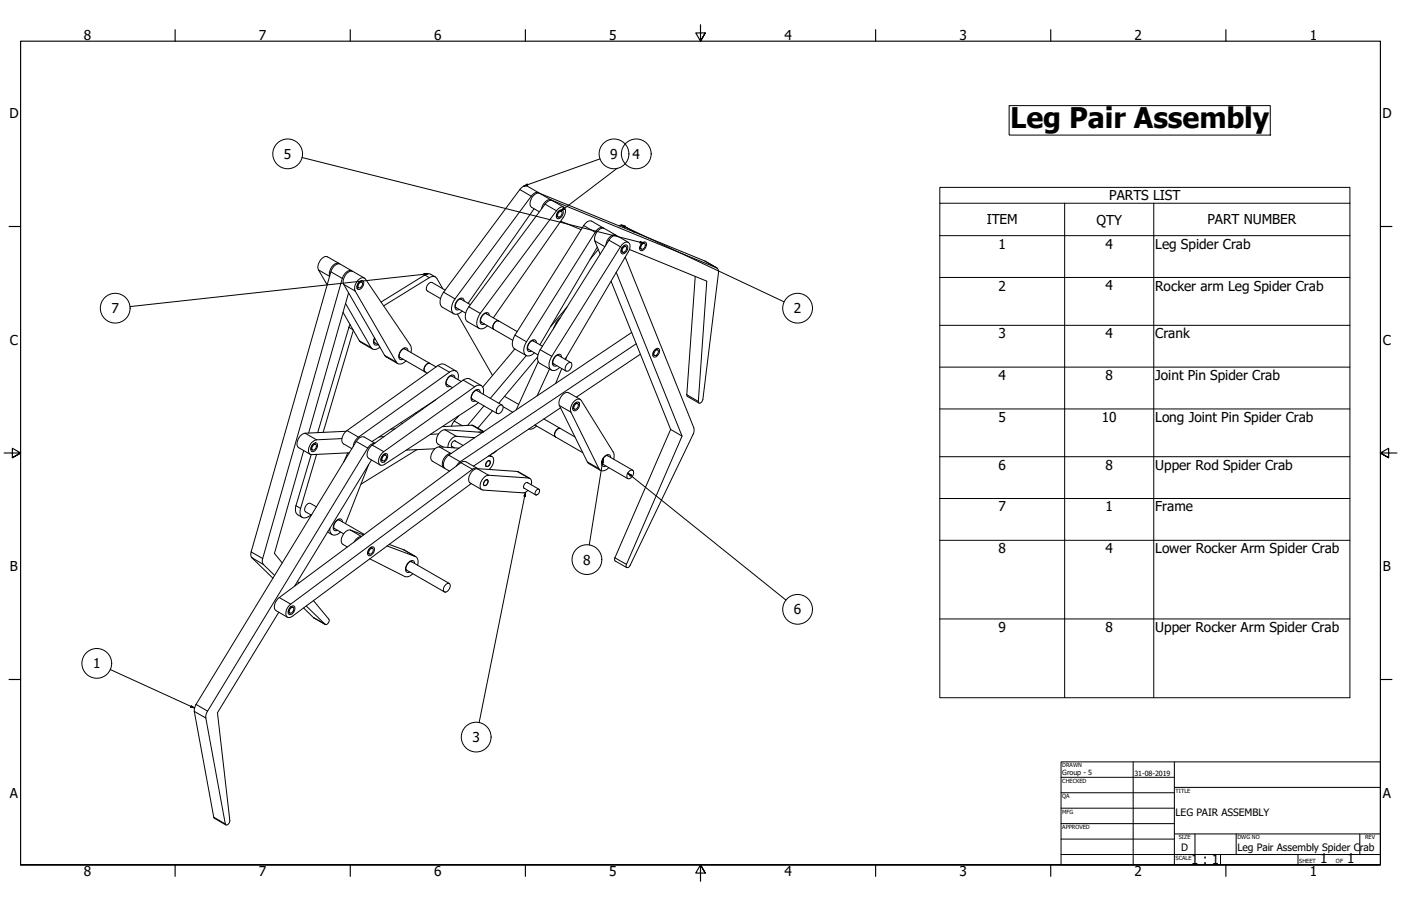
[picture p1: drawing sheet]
<svg xmlns="http://www.w3.org/2000/svg" width="864mm" height="559mm" viewBox="0 0 864 559" stroke-linecap="round" stroke-linejoin="round" font-family="sans-serif">
<!-- layer: Visible (ANSI) -->
<g fill="none" stroke="#000" stroke-width=".62">
<path d="M320 117l2-2h2l8 4M320 117l-47 63a7 7 0 0 0 0 9l7 5M320 117l7 4M332 119a4 4 0 0 0-5 2M327 121l-47 63a7 7 0 0 0 0 10 4 4 0 0 0 5-2M329 129l-40 58M332 131l-4-3a6 6 0 0 1 5-9l102 42 7 4M334 129a6 6 0 0 1 6-6l102 42M336 126l1-1a3 3 0 0 1 3-1l8 4M336 126l-47 63a7 7 0 0 0-1 9l7 5M336 126l7 4M343 130l1-1a2.7 2.7 0 0 1 4-1 2.7 2.7 0 0 1 0 4l-44 64"/>
<path d="M343 130l-47 63a7 7 0 0 0-1 10 4 4 0 0 0 5-2M343 133l1 1M345 131l1-1a1.9 1.9 0 0 1 0 3 1.9 1.9 0 0 1-2 1v-2zM345 130h1M345 130l-1 1-1 3M346 136l12 6M360 139l2-2 2-1 8 5M360 139l-43 68-1 3a5 5 0 0 0 1 5l7 4M360 139l7 4M382 139h2l7 4M367 143l-42 68-2 4a3 3 0 0 0 1 4 3 3 0 0 0 4 0l1-1M368 152l-35 61"/>
<path d="M369 154l-5 6M372 141a4 4 0 0 0-5 2M375 148l3-2 2-1 7 4M375 148l-42 68-2 4a4 4 0 0 0 2 4l7 4M375 148l7 4M380 145l-8-4a6 6 0 0 0-5 8l3 8M380 145a5 5 0 0 0-6 6M382 152l2-2a2.5 2.5 0 0 1 4 0 2.5 2.5 0 0 1 0 3l-40 69M382 152l-42 68-1 3a4 4 0 0 0 0 5 4 4 0 0 0 5 0l1-1M383 155l1 1M384 153l1-1a1.9 1.9 0 0 1 1 2 1.9 1.9 0 0 1-2 1l-1-1zM385 152h1"/>
<path d="M385 152l-2 1v2M385 159l43 106-1 3-39 81-1 1h-1v-2l34-79-40-101M388 154l48 19-6 75 1 1 2-1v-2l10-78v-2l-1-1M390 143h1M396 151l1-1a1.9 1.9 0 0 1 0 3 1.9 1.9 0 0 1-2 0zM397 150a2.1 2.1 0 0 0-2 1 2.1 2.1 0 0 0 0 3M196 166l6 10M196 166l7 4M209 162l-7-4a6 6 0 0 0-6 8M209 163a5 5 0 0 0-6 5v2M212 175l25 44 8 5M212 175l7 5"/>
<path d="M217 167l-7-4a5 5 0 0 0-6 5l-49 172v3v1M217 167a5 5 0 0 0-6 5l-49 172v3v1M219 180a7 7 0 0 1 5-9l1 1 28 41 1 2-1 2M219 180l26 44h2l3-1M220 177l1 1M221 175l2-1a1.9 1.9 0 0 1 0 2 1.9 1.9 0 0 1-2 1zM223 174a2.3 2.3 0 0 0-3 3M225 172l-8-5a6 6 0 0 0-5 8M268 171l-2-2h-3l-28 17M273 178l-4-6a3 3 0 0 0-4-1l-29 18M274 179l-8-5a3 3 0 0 0-3 5l9 5M377 173l36 92-34 79v2l7 4"/>
<path d="M429 170l-6 73 1 2 7 4M211 193l11 17 8 5M213 187l16 27a3 3 0 0 0 5 0M215 181l-25 86M281 190l6 3M282 194l22 38M290 188l-6-4a4 4 0 0 0-3 6M296 199l20 11M299 193l20 12M300 193l-2 1a4 4 0 0 0-1 5M307 198a4 4 0 0 0-3 5M345 196l-2 2-2 5"/>
<path d="M350 189l-11 12M216 200l-20 67M218 204l-19 63M231 211l2 2M231 209v2M249 215l16 9M249 215l-1 1-1 1-1 2v1M317 215l-19 24M324 219l-22 27M325 215l7 4M328 210l6 4M329 210a4 4 0 0 0-3 5"/>
<path d="M344 219l8 5M344 219a4 4 0 0 0-3 5M389 205l-112 76a6 6 0 0 0-3 8l3 2M389 205h.1M392 212l-108 73-3 2M395 219l-40 26M404 216h1a1.9 1.9 0 0 1 0 2 1.9 1.9 0 0 1-2 1zM405 216a2.1 2.1 0 0 0-2 1 2.1 2.1 0 0 0 0 2M246 220l16 9M262 229l1 1M265 224a3 3 0 0 0-3 5M265 224l4 2"/>
<path d="M275 237l4 2M278 232l6 3M278 232a4 4 0 0 0-3 5M281 229l-7-4a4 4 0 0 0-4 0l-56 41M282 234a3 3 0 0 0 0-5 3 3 0 0 0-5 1l-56 40-7-4M297 238l-7-4h-3l-58 41M331 220l-24 29M332 223l-14 30M339 228l-8 16M341 224l8 5M346 227l-3 9M349 220v2"/>
<path d="M350 224h2a3 3 0 0 1-3 5l-1-2zM260 252h1M269 247l-40 25M281 257h1M282 257h.1M283 257l-4 4-1 2M291 246l16 9M294 241l15 9M294 241l-2 1a3 3 0 0 0-1 4M295 248l-58 38a2.3 2.3 0 0 1-3 1 2.3 2.3 0 0 1-1-3l1-3 3-2M298 243v-1a3 3 0 0 0-1-4 3 3 0 0 0-4 1l-56 40-8-4M298 250l-10 12"/>
<path d="M304 253l-9 11M307 251a1.7 1.7 0 0 1 3-1 4 4 0 0 1-3 5l-1-2zM310 251l6 3M311 244l9 5M335 258l10 6M346 252l-54 36M355 249h1a1.9 1.9 0 0 1 0 2 1.9 1.9 0 0 1-2 1v-1zM356 249a2.3 2.3 0 0 0-3 3h1M358 246l-7-4a6 6 0 0 0-6 8l17 35 8 5M187 278l-18 63 5 6M193 275l1-1a2 2 0 0 1 1 2 2 2 0 0 1-3 1v-1zM195 274a2.1 2.1 0 0 0-3 1 2.1 2.1 0 0 0 1 3"/>
<path d="M211 271h-16a7 7 0 0 0-4 9h1l23-1M213 266l-25 1a6 6 0 0 0-4 9l7 4M214 266a6 6 0 0 0-2 8l5 3M214 279l-2 6M221 270l-2 2-1 3M229 275a6 6 0 0 0-2 8l7 4M237 269h-3M243 265h-2M247 261h1M257 277l-34 22M268 277l-17 1M270 268h-5"/>
<path d="M273 263l18-1 7 4M278 280a6 6 0 0 0-5 8l1 1M278 275l2 1M280 272l5 3M281 272a2.1 2.1 0 0 0-2 1 2.1 2.1 0 0 0 0 3M283 276h-12a7 7 0 0 0-5 8l8 5M293 270l-12-1a7 7 0 0 0-5 7M297 267l-23-2a6 6 0 0 0-4 9l3 2M298 266h.1M298 266l-3 1M306 278l-3 2M330 262l29 17"/>
<path d="M331 263l-2 1-3 1M345 264a3 3 0 0 0-3 5M345 264l9 5M413 265l7 4M192 280l-10 33a4 4 0 0 0 2 5l2 1M195 280l-10 35a3 3 0 0 0 1 4 3 3 0 0 0 4 0l2-1M227 287l-14 36M229 284l-47 78M235 284h1M237 281a1.9 1.9 0 0 1 1 2 1.9 1.9 0 0 1-2 1l-1-1zM237 280l1 1M237 280l-2 2v2"/>
<path d="M294 289l-7-4h-1h-2l-112 84a6 6 0 0 0-2 8l7 4M294 289h-1h-2l-112 84a6 6 0 0 0-2 7 2.5 2.5 0 0 0 3 0l110-82M298 299h.1M299 296h1a2 2 0 0 1 0 2 2 2 0 0 1-2 1v-1zM299 296h1a1.9 1.9 0 0 1 1 2 1.9 1.9 0 0 1-3 1v-1zM300 288h.1M300 296h.1M300 285l1-1a1.8 1.8 0 0 1 1 2 1.8 1.8 0 0 1-2 2l-1-1zM301 284a1.9 1.9 0 0 1 1 3 1.9 1.9 0 0 1-2 1l-1-2zM301 281a2.6 2.6 0 0 1 3 1 2.6 2.6 0 0 1 0 3l-3 5M302 284h.1M302 281l1 1"/>
<path d="M325 298l7 4M325 298a2.1 2.1 0 0 0-2 1 2.1 2.1 0 0 0 0 2M327 295l-8-4-25-2a6 6 0 0 0-4 9l7 4M327 299v-3l-1-1-25-2a7 7 0 0 0-5 9h2l24 2 3-2M371 286l16 9M374 281l16 9M374 281a4 4 0 0 0-3 5M378 283l1-2-1-2-20-32a3 3 0 0 0-5 1l-1 4v2l17 35a4 4 0 0 0 6-1M388 291l1-1a3 3 0 0 1 1 3 3 3 0 0 1-2 2h-1l-1-2zM195 313l-4-2a3 3 0 0 0-3 5l4 2M323 301l7 4M331 302h1a1.8 1.8 0 0 1 0 2 1.8 1.8 0 0 1-2 1z"/>
<path d="M202 328l3 2M203 326a3 3 0 0 0 2 4 3 3 0 0 0 4-1l1-1M206 326l6 3M209 321l16 9M209 321a4 4 0 0 0-3 5M223 331h-2l-3 3M224 330l-8-3a6 6 0 0 0-5 9l3 1M228 339l1-1a1.7 1.7 0 0 1 1 3 1.7 1.7 0 0 1-3 0zM230 338a2.3 2.3 0 0 0-3 3M239 337l18 7 1 2-1 3M240 336l9 3 7 4M155 344l13 13"/>
<path d="M155 344l7 4M162 348l7 7M183 359l1 1M227 341l1 1M228 345l21 11 3-1 2-1M250 352l24 13M253 346l24 14M254 346a4 4 0 0 0-3 6M172 378l-38 62 8 66-1 2-1 1-1-1-12-65M179 376l2-1a1.9 1.9 0 0 1 0 2 1.9 1.9 0 0 1-3 1zM181 375a2.1 2.1 0 0 0-3 1 2.1 2.1 0 0 0 1 2M187 375l6 6 8 4"/>
<path d="M193 370l10 12v1l-2 2h-1l-11-11M274 361l2-1a3 3 0 0 1 1 3 3 3 0 0 1-3 2l-1-1zM120 439l1-5 99-162 2-2h3l6 3-3 1-1 2-99 163-1 4M120 439l12 65 7 5M120 439l7 4"/>
</g>
<!-- layer: Visible Narrow (ANSI) -->
<g fill="none" stroke="#000" stroke-width=".62">
<path d="M333 119l7 4M343 134h1M344 130h1a1.3 1.3 0 0 1 2 0 1.3 1.3 0 0 1 0 1 3 3 0 0 1-1 3 3 3 0 0 1-3 0v-1zM345 130h1M367 149l6 3M383 155h.1M384 152a1.8 1.8 0 0 1 3-1 3 3 0 0 1-4 5v-2zM385 152h.1M396 150a1.8 1.8 0 0 1 2 0 3 3 0 0 1-3 4l-1-1zM204 168l7 4M220 177h1M221 174a1.6 1.6 0 0 1 3 0 4 4 0 0 1-3 4l-1-1z"/>
<path d="M222 174h1M262 170l3 1M435 161l7 4M273 180l7 4M281 190h.1M284 184v1M286 186a2 2 0 0 0-1-2 2 2 0 0 0-3 1l-1 2-1 2a1.7 1.7 0 0 0 1 2 1.7 1.7 0 0 0 2 0M289 189l7 4M297 199h.1M300 193v1M302 195a1.7 1.7 0 0 0-1-2 1.7 1.7 0 0 0-2 0 5 5 0 0 0-2 7h2M343 199h.1"/>
<path d="M215 202l3 1M222 210l7 4M231 211v1M231 208l-1 3a1.7 1.7 0 0 0 1 2 1.7 1.7 0 0 0 2 0M237 219l7 4M249 215h1M252 216a1.7 1.7 0 0 0-1-1 1.7 1.7 0 0 0-2 0 5 5 0 0 0-2 7h1M317 207l8 4M326 215v1M329 210h.1M331 211a2 2 0 0 0-2-2 2 2 0 0 0-2 2l-1 2-1 2a1.8 1.8 0 0 0 1 2 1.8 1.8 0 0 0 2 0M333 216l7 4"/>
<path d="M344 219h.1M389 205h.1M404 216l1-1a1.3 1.3 0 0 1 2 1 3 3 0 0 1-1 3 3 3 0 0 1-3 1l-1-2zM246 220l1 1M270 225l7 5M275 237h1M278 232h1M280 233a2 2 0 0 0-1-2 2 2 0 0 0-2 1l-2 3a2.2 2.2 0 0 0 2 4v-1M285 234l8 5M341 224v1M346 220v-1a2.5 2.5 0 0 0-2 0 2.5 2.5 0 0 0-2 1l-1 3a2 2 0 0 0 0 2 2 2 0 0 0 2 1M256 255h1"/>
<path d="M280 260l5 3M282 257h.1M291 246h.1M294 241h.1M296 242a1.9 1.9 0 0 0-2-2 1.9 1.9 0 0 0-2 1l-2 3a2 2 0 0 0 1 3 2 2 0 0 0 2 0M345 250l7 4M353 252h1M355 249v-1a1.3 1.3 0 0 1 2 0 1.3 1.3 0 0 1 0 1 3 3 0 0 1-1 3 3 3 0 0 1-3 1v-3zM355 248l1 1M423 243l7 5M188 267l7 4M193 274a1.5 1.5 0 0 1 3 0 4 4 0 0 1-4 4v-2z"/>
<path d="M220 272l7 4M271 276l7 4M274 265l7 4M291 262l7 4M235 284h.1M236 281a1.9 1.9 0 0 1 3-1 3 3 0 0 1-4 5v-1zM237 280h.1M277 281l7 4M284 285l7 4M294 289l7 4M302 281h1M319 291l7 4"/>
<path d="M362 285l7 4M371 286h1M374 281h1M376 282a2 2 0 0 0-1-2 2 2 0 0 0-2 1l-2 4a2 2 0 0 0 0 2 2 2 0 0 0 3 0M182 312l3 2M206 326h.1M209 321h.1M211 322a1.7 1.7 0 0 0-1-2 1.7 1.7 0 0 0-2 0 5 5 0 0 0-1 7h1M216 327l7 4M228 338a1.4 1.4 0 0 1 2-1 1.4 1.4 0 0 1 1 2l-1 3-2 1a2.7 2.7 0 0 1 0-5zM229 338h.1M249 339l7 4"/>
<path d="M155 340l7 4M227 341h.1M251 352h.1M254 346v1M256 348a1.9 1.9 0 0 0-2-2 1.9 1.9 0 0 0-2 1l-2 3a2 2 0 0 0 0 2 2 2 0 0 0 3 1M379 344l7 4M172 369l7 4M179 375l2-1a3 3 0 0 1 0 3 3 3 0 0 1-3 2v-1zM193 381l7 4M121 434l7 5M132 504l7 4"/>
</g>
<!-- layer: Symbol (ANSI) -->
<g fill="none" stroke="#000" stroke-width=".62">
<path d="M622 65h161v18h-161zM186 97l211 53M370 98l-47 17M323 115l2-1zM380 104l-34 26M347 128l1 1-2 1zM383 139h2v1zM383 139l100 47M579 125v-9h253v9M656 125v305M711 125v305M832 125h-253v20"/>
<path d="M832 125v305h-253v-285M395 149l2 1h-2zM579 145h253M261 169h3l-3 1zM264 169l-184 20M579 171h253M579 201h253M579 226h253M579 252h253M372 283v2h-1zM372 283l-9 53M387 292l2 1v1z"/>
<path d="M387 292l98 78M579 282h253M324 304v2h-1zM324 304l-29 142M579 307h253M579 333h253M579 382h253M68 413l52 24M118 435l2 2-3-1z"/>
<circle cx="177" cy="95" r="9"/>
<circle cx="378" cy="95" r="9"/>
<circle cx="392" cy="95" r="9"/>
<circle cx="71" cy="190" r="9"/>
<circle cx="492" cy="190" r="9"/>
<circle cx="362" cy="345" r="9"/>
<circle cx="492" cy="376" r="9"/>
<circle cx="60" cy="409" r="9"/>
<circle cx="294" cy="455" r="9"/>
</g>
<!-- layer: Border (ANSI) -->
<g fill="none" stroke="#000" stroke-width=".7">
<path d="M108 18v7M216 18v7M324 18v7M432 15v10l-3-5h6l-3 5 3-5M540 18v7M648 18v7M756 18v7M6 140h7M851 140h7M3 279h10l-5-3v6l5-3-5 3M861 279h-10l5-3v6l-5-3 5 3M6 419h7"/>
<path d="M851 419h7M13 533v-508h838v508h-838h838M108 533v8M216 533v8M324 533v8M435 538l-3-5 3 5h-6l3-5v11M540 533v8M648 533v8M756 533v8"/>
</g>
<!-- layer: Title (ANSI) -->
<g fill="none" stroke="#000" stroke-width=".62">
<path d="M654 470h197v63h-197zM654 479h70M698 470v63M724 470v63M654 489h70M654 498h70M724 486h127M654 508h70M654 518h70M724 514h127M737 514v13M762 514v13"/>
<path d="M838 514v13M654 527h197M752 527v6M800 527v6"/>
</g>
<!-- layer: Symbol (ANSI) -->
<g fill="#000">
<path d="M323 115l2-1z" fill-rule="evenodd"/>
<path d="M347 128l1 1-2 1z" fill-rule="evenodd"/>
<path d="M383 139h2v1z" fill-rule="evenodd"/>
<path d="M395 149l2 1h-2z" fill-rule="evenodd"/>
<path d="M261 169h3l-3 1z" fill-rule="evenodd"/>
<path d="M372 283v2h-1z" fill-rule="evenodd"/>
<path d="M387 292l2 1v1z" fill-rule="evenodd"/>
<path d="M324 304v2h-1z" fill-rule="evenodd"/>
<path d="M118 435l2 2-3-1z" fill-rule="evenodd"/>
</g>
<text font-size="17.5" x="623" y="79">Leg Pair Assembly</text>
<g font-size="8.4">
<text x="52" y="24">8</text>
<text x="160" y="24">7</text>
<text x="268" y="24">6</text>
<text x="376" y="24">5</text>
<text x="483" y="24">4</text>
<text x="591" y="24">3</text>
<text x="699" y="24">2</text>
<text x="807" y="24">1</text>
<text x="6" y="73">D</text>
<text x="852" y="73">D</text>
<text x="175" y="98">5</text>
<text x="376" y="98">9</text>
<text x="390" y="98">4</text>
<text x="684" y="124">PARTS LIST</text>
<text x="608" y="138">ITEM</text>
<text x="676" y="138">QTY</text>
<text x="744" y="138">PART NUMBER</text>
<text x="616" y="153">1</text>
<text x="681" y="153">4</text>
<text x="712" y="153">Leg Spider Crab</text>
<text x="616" y="179">2</text>
<text x="681" y="179">4</text>
<text x="712" y="179">Rocker arm Leg Spider Crab</text>
<text x="69" y="193">7</text>
<text x="489" y="193">2</text>
<text x="616" y="209">3</text>
<text x="681" y="209">4</text>
<text x="712" y="209">Crank</text>
<text x="6" y="213">C</text>
<text x="852" y="213">C</text>
<text x="616" y="234">4</text>
<text x="681" y="234">8</text>
<text x="712" y="235">Joint Pin Spider Crab</text>
<text x="616" y="260">5</text>
<text x="679" y="260">10</text>
<text x="712" y="260">Long Joint Pin Spider Crab</text>
<text x="616" y="290">6</text>
<text x="681" y="290">8</text>
<text x="712" y="290">Upper Rod Spider Crab</text>
<text x="616" y="315">7</text>
<text x="681" y="315">1</text>
<text x="712" y="315">Frame</text>
<text x="616" y="341">8</text>
<text x="681" y="341">4</text>
<text x="712" y="341">Lower Rocker Arm Spider Crab</text>
<text x="6" y="352">B</text>
<text x="359" y="348">8</text>
<text x="852" y="352">B</text>
<text x="489" y="379">6</text>
<text x="616" y="390">9</text>
<text x="681" y="390">8</text>
<text x="712" y="390">Upper Rocker Arm Spider Crab</text>
<text x="57" y="412">1</text>
<text x="291" y="458">3</text>
<text x="6" y="492">A</text>
<text x="852" y="492">A</text>
<text x="734" y="533">1 : 1</text>
<text x="814" y="533">1</text>
<text x="830" y="533">1</text>
<text x="52" y="541">8</text>
<text x="160" y="541">7</text>
<text x="268" y="541">6</text>
<text x="376" y="541">5</text>
<text x="483" y="541">4</text>
<text x="591" y="541">3</text>
<text x="699" y="541">2</text>
<text x="807" y="541">1</text>
</g>
<g font-size="6.3">
<text x="725" y="503">LEG PAIR ASSEMBLY</text>
<text x="728" y="525">D</text>
<text x="763" y="525">Leg Pair Assembly Spider C</text>
<text x="838" y="525">rab</text>
</g>
<g font-size="4.4">
<text x="655" y="478">Group - 5</text>
<text x="699" y="479">31-08-2019</text>
</g>
<g font-size="3.5">
<text x="655" y="473">DRAWN</text>
<text x="655" y="483">CHECKED</text>
<text x="725" y="489">TITLE</text>
<text x="655" y="492">QA</text>
<text x="655" y="502">MFG</text>
<text x="655" y="511">APPROVED</text>
<text x="727" y="518">SIZE</text>
<text x="763" y="518">DWG NO</text>
<text x="841" y="518">REV</text>
<text x="725" y="530">SCALE</text>
<text x="801" y="533">SHEET</text>
<text x="824" y="533">OF</text>
</g>
</svg>
